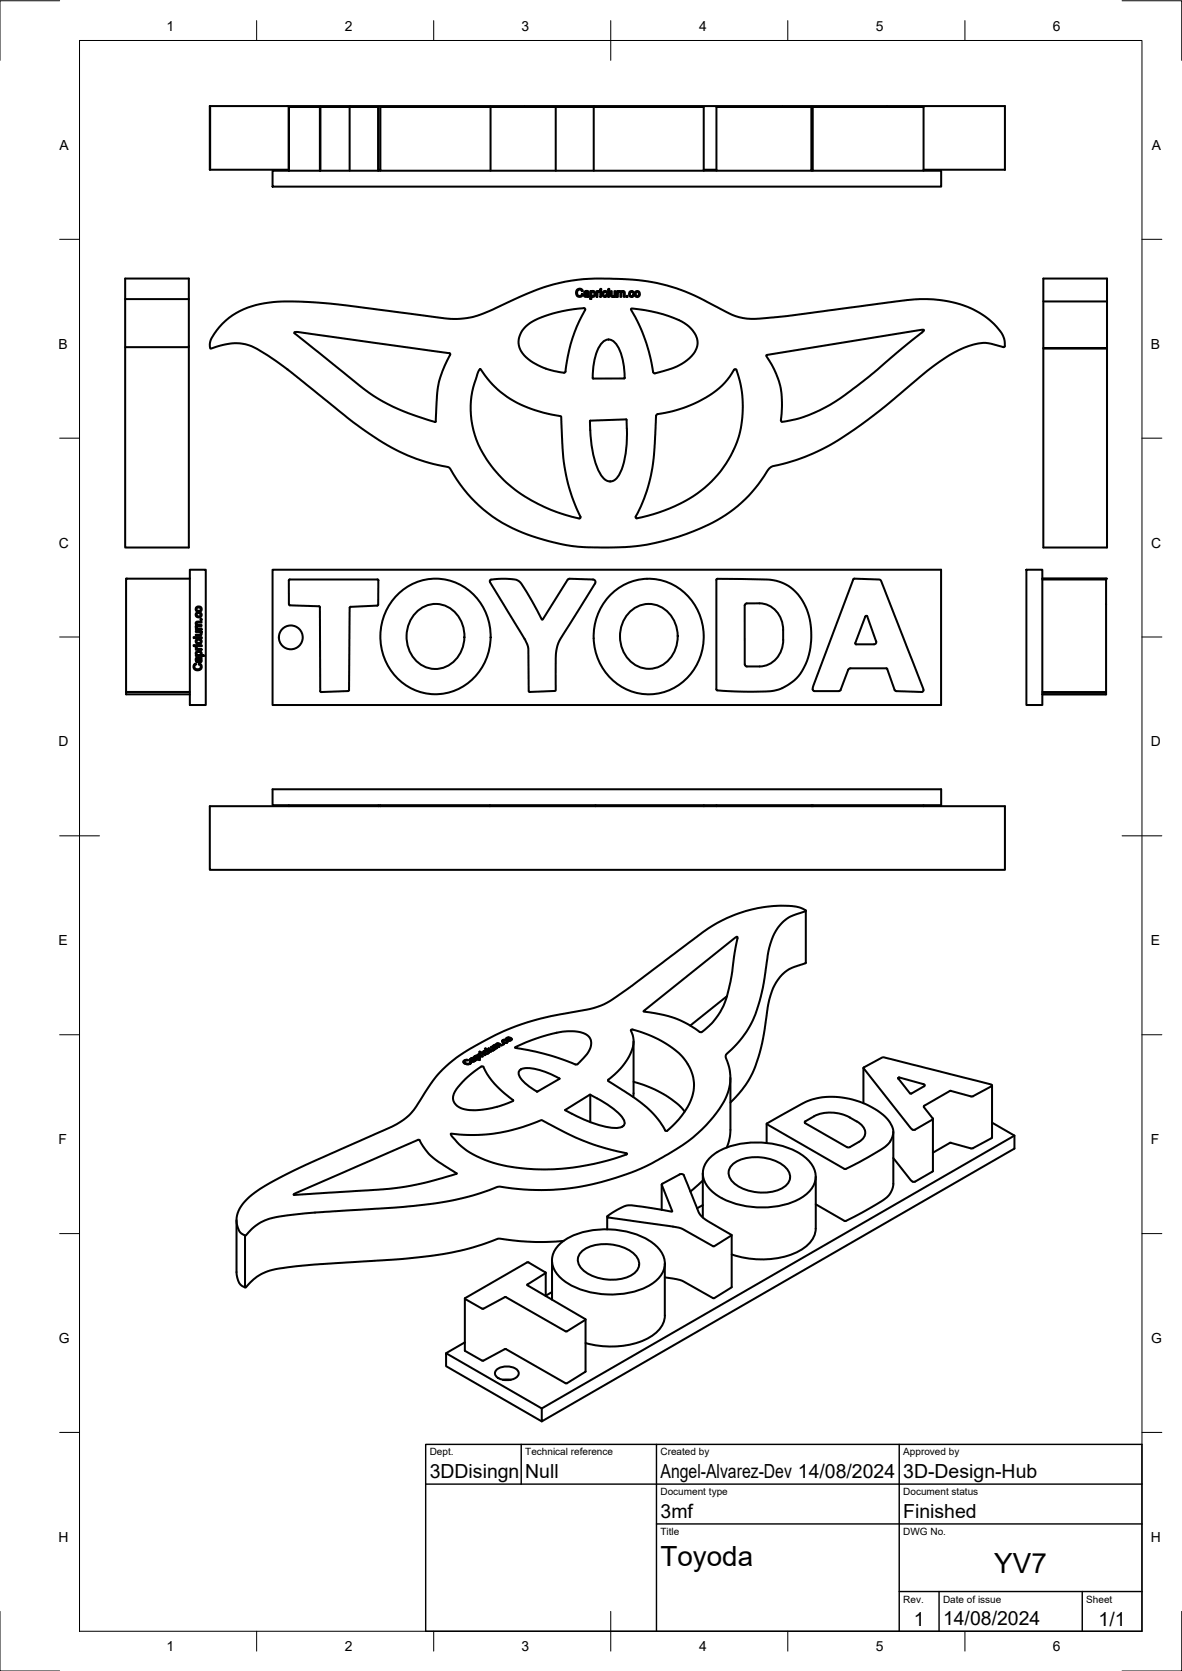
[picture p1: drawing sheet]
<svg xmlns="http://www.w3.org/2000/svg" width="297mm" height="420mm" viewBox="0 0 297 420" stroke-linecap="round" stroke-linejoin="round" font-family="sans-serif">
<!-- layer: Visible -->
<g fill="none" stroke="#000" stroke-width=".51">
<path d="M52.8 26.7v16M80.4 26.9l.1 16v-16h7.4v16M87.9 26.9h7.2v16M95 26.9v16M123.3 26.9h25.9M123.3 26.9h-27.7v16M123.3 26.9v16M139.7 26.9v16M149.2 26.9h27.6v16M149.2 26.9v16M68.5 42.9h168v4h-168zM72.6 42.7h-19.9v-16h199.8v16h-20.4"/>
<path d="M72.6 42.9v-16v16v-16h7.8v16M95.1 42.7h.5M176.8 42.7h3.2M180 42.9v-16h23.9v16M203.9 42.7h.3M204.2 42.9v-16h27.9v16M31.5 70h16v67.7h-16zM31.5 75.2h16M145 72.9l.4-.3h.6l.5 .6h-.3a.66 .66 0 0 0-.9-.3 .66 .66 0 0 0-.3 .9 .62 .62 0 0 0 .6 .6 .62 .62 0 0 0 .7-.5l.2 .1a.96 .96 0 0 1-1.4 .5 .96 .96 0 0 1-.2-1.4zM146.7 77.5a28.1 28.1 0 0 0-14 4.1 5.1 5.1 0 0 0 .1 8.7 17.8 17.8 0 0 0 8.9 3.4M146.7 77.5l.4 .3a45.5 45.5 0 0 0-5.1 15.8l-.3 .1M146.9 73.3l.2-.1a.62 .62 0 0 1 .8 .1 .62 .62 0 0 1 .1 .7l.1 .6h-.3v-.2a.53 .53 0 0 1-.8 .3 .53 .53 0 0 1-.2-.7 .53 .53 0 0 1 .7-.2l.2-.1a.38 .38 0 0 0-.3-.4 .38 .38 0 0 0-.4 .3h-.2z"/>
<path d="M147 74.1l.7-.2a.39 .39 0 0 1-.2 .5 .39 .39 0 0 1-.5-.3zM148.4 73.2h.2v.2a.67 .67 0 0 1 1 .5 .67 .67 0 0 1-1 .6v.7h-.2zM148.7 73.5a.47 .47 0 0 1 .7 .4 .47 .47 0 0 1-.7 .4zM149.9 73.2h.2v.2l.5-.2v.3a.32 .32 0 0 0-.4 0 .32 .32 0 0 0 0 .4v.7h-.3zM150.9 73.2h.2v1.4h-.2zM150.9 72.6h.2v.3h-.2zM151.6 73.4l.7-.2 .3 .4-.2 .1-.1-.3a.49 .49 0 0 0-.6 .5 .49 .49 0 0 0 .6 .5l.1-.3h.3a.7 .7 0 0 1-1.1 .4 .7 .7 0 0 1 0-1.1zM152.9 73.2h.2v1.4h-.2zM152.9 72.6h.2v.3h-.2zM153.5 73.2h.2v1.1a.37 .37 0 0 0 .5 .1 .37 .37 0 0 0 .2-.4v-.8h.3v1.4h-.3v-.2a.52 .52 0 0 1-.6 .2 .52 .52 0 0 1-.3-.5zM155 73.2h.3v.2a.49 .49 0 0 1 .8 0 .48 .48 0 0 1 .6-.2 .48 .48 0 0 1 .3 .5v1h-.2l-.1-1.2-.1-.1-.3 .1-.2 1.2h-.2v-1a.34 .34 0 0 0-.4-.3 .34 .34 0 0 0-.2 .5v.8l-.3-.1zM157.4 74.4h.3v.3h-.3z"/>
<path d="M158.2 73.4l.7-.2 .4 .4-.2 .1-.1-.3a.5 .5 0 0 0-.7 .5 .5 .5 0 0 0 .7 .5l.1-.3h.2a.71 .71 0 0 1-1 .4 .71 .71 0 0 1-.1-1.1zM159.8 73.5a.48 .48 0 0 1 .7 .4 .48 .48 0 0 1-.7 .4l-.1-.4zM262.2 70h16v67.7h-16zM262.2 75.8h16M31.5 87.3h16M55.9 81.4a21.8 21.8 0 0 1 15.7-5.6 209.6 209.6 0 0 1 27.6 2.6l6.8 .9a37.8 37.8 0 0 0 10.5 .8 25.8 25.8 0 0 0 9-3.1 60.5 60.5 0 0 1 18.1-6.4 70.3 70.3 0 0 1 24 1.2 80.2 80.2 0 0 1 15.4 6.9 17.1 17.1 0 0 0 10.7 1.2l5.2-.6 24.2-3.2a52.9 52.9 0 0 1 13.8-.6 21.2 21.2 0 0 1 14.8 8.3 4.4 4.4 0 0 1 .7 3.4l-1.3-.2a10.6 10.6 0 0 0-9 .5 58.4 58.4 0 0 0-13.8 9.7l-1.1 .9a126.3 126.3 0 0 1-19.7 14.4 51.7 51.7 0 0 1-13.6 4.8l-.8 .8a35.2 35.2 0 0 1-18.8 15.5 61.8 61.8 0 0 1-27.4 4 49.5 49.5 0 0 1-23.1-7.7 38 38 0 0 1-10.9-12.3 49.4 49.4 0 0 1-22.2-10l-3.4-2.6-13.4-10.9a68.6 68.6 0 0 0-10.7-7.1 14.9 14.9 0 0 0-10.3 .6l-.1-.1a3.6 3.6 0 0 1 .4-2.5l1.3-1.9zM74.1 83.5h.7l38.1 5.3 .3 .3a25.5 25.5 0 0 0-3.6 13.9l-.1 3a49.3 49.3 0 0 1-22.1-11.5l-13.4-10.7 .1-.3M120.6 92.9v-.1a26.2 26.2 0 0 0 18 11.4l2.4 .5 .1 2a53.3 53.3 0 0 0 4.3 22.2l.5 1.2-.2 .2a36.4 36.4 0 0 1-22.2-13.1 22.4 22.4 0 0 1-2.9-24.3zM156.9 95.1a14.6 14.6 0 0 0-2.3-8.8 2.22 2.22 0 0 0-3.8 .5 15 15 0 0 0-1.7 8.4h7.8M164.1 93.6a45.1 45.1 0 0 0-5.5-15.9v-.1a31.1 31.1 0 0 1 14 4.1 5.4 5.4 0 0 1 2.6 5.4 7.7 7.7 0 0 1-4.5 4.7 23.2 23.2 0 0 1-6.4 2l-.1-.2M192.6 89.4l39.6-6.4-.4 .5-5.1 4.1-6.7 5.7a97.5 97.5 0 0 1-12.7 9.2 27.9 27.9 0 0 1-10.8 3.5l-.2-.2a21.1 21.1 0 0 0-3.7-16.4zM262.2 87.5h16"/>
<path d="M262.2 87.7h16M148.4 105.8h-.1a31.6 31.6 0 0 0 2.1 12.6 4 4 0 0 0 2.9 2.6l.2 .1a3.3 3.3 0 0 0 2.4-2.3 26 26 0 0 0 1.6-11M157.3 105.5l-9 .3M157.4 105.5l.1 2.3M165.1 104.2a30.8 30.8 0 0 0 17-7.9l1.3-1.6 1-1.7a.35 .35 0 0 1 .4-.2 .35 .35 0 0 1 .3 .2 26.5 26.5 0 0 1-12 32.4 41.2 41.2 0 0 1-13.2 4.9l-.2-.2a45.7 45.7 0 0 0 5-21.6l.2-3.9zM47.7 143.3h4v34h-4zM47.7 145.5h-16v28.5M49.2 158.6h1.5v.3h-.3a.52 .52 0 0 1 .3 .6 .52 .52 0 0 1-.6 .3h-.9v-.2h1.1a.36 .36 0 0 0 .1-.5 .36 .36 0 0 0-.4-.2h-.8zM49.3 156.4l1.4-.1v.2l-1.2 .1a.33 .33 0 0 0-.1 .4 .33 .33 0 0 0 .4 .2h.9v.2h-1a.33 .33 0 0 0-.3 .4 .33 .33 0 0 0 .5 .2h.8v.3h-1.5v-.2h.2a.49 .49 0 0 1 0-.9l-.2-.3zM49.3 154.2l.3-.2 .1 .2-.3 .1a.5 .5 0 0 0 .5 .7 .5 .5 0 0 0 .5-.7l-.3-.1 .1-.2a.72 .72 0 0 1 .3 .9 .72 .72 0 0 1-.9 .4 .72 .72 0 0 1-.4-.9zM49.5 152.9a.5 .5 0 0 1 .8-.1 .5 .5 0 0 1-.2 .8l-.6-.1-.1-.3zM50.4 155.6h.3v.3h-.3z"/>
<path d="M68.5 143.3h168v34h-168zM72.8 152.2l7.5 .3 .2 21.4 .2 .1 6.8-.2M87.9 152.8l-.2 20.7M88.1 152.6l-.2 .2M95.1 146l-.1 6.2-6.9 .4M95.1 145.9l-.1-.2h-22.2l-.2 .2v6l.3 .3M100.3 149.1a13.7 13.7 0 0 1 22.7 8 14.2 14.2 0 0 1-16.8 17.1 14.8 14.8 0 0 1-5.9-25.1zM104.8 153.7a6.9 6.9 0 0 1 11.3 3.1 8.4 8.4 0 0 1-5.8 11.3 7.6 7.6 0 0 1-8.1-8.3 8.6 8.6 0 0 1 2.6-6.1zM123.4 145.8a14.7 14.7 0 0 1 6.9 .3l.2 .1a58.2 58.2 0 0 1 5.8 9.6l6.3-10M123.4 145.7l-.3 .3v.3l7.7 12.6a10.8 10.8 0 0 1 2 4.4l.1 10.5 .1 .2 6.6-.3 .1-8.2a9.6 9.6 0 0 1 1.2-4.9l8.7-14.1-.2-.6-.4-.2-5.9-.2-.4 .3M153.6 149.4a13.5 13.5 0 0 1 22.4 5.6 14.4 14.4 0 0 1-12.5 19.6 14.5 14.5 0 0 1-13.3-20.2l1.5-2.7zM158.2 153.9a6.9 6.9 0 0 1 11.4 2.6 8.3 8.3 0 0 1-5.4 11.6 7.6 7.6 0 0 1-8.4-8 8.6 8.6 0 0 1 2.4-6.2z"/>
<path d="M180.1 145.6l12.3 .1a11 11 0 0 1 10.7 8.4 18.3 18.3 0 0 1-2.4 15.9 10.8 10.8 0 0 1-8.1 3.9 79.4 79.4 0 0 1-12.5-.4zM217.4 155.1l-2.5 6.6 .3 .3M217.4 155.1l.3-.3 .2 .2 2.3 6.2M257.9 143.3h4v34h-4zM261.9 145.7h16.1v28.3M261.9 145.5h16.1v.2M31.7 174v.6h16M31.7 174h16M48.7 160.2h.2v.2h-.2zM48.7 162.2h.2v.3h-.2zM48.8 167.1l.4-.3 .1 .3a.66 .66 0 0 0-.4 .9 .66 .66 0 0 0 1 .3 .62 .62 0 0 0 .6-.6 .62 .62 0 0 0-.5-.7v-.2a.96 .96 0 0 1 .6 1.4 .96 .96 0 0 1-1.5 .2l-.5-.5zM49.2 162.2h1.5v.3h-1.5z"/>
<path d="M49.2 160.2h1.5v.2h-1.5zM49.3 165.5l1.4-.3v.3h-.2a.54 .54 0 0 1 .2 .8 .54 .54 0 0 1-.7 .2 .54 .54 0 0 1-.2-.7l-.1-.2a.36 .36 0 0 0-.3 .3 .36 .36 0 0 0 .3 .4l-.1 .2a.73 .73 0 0 1-.3-1zM49.3 162.6l.2 .1a.32 .32 0 0 0 0 .4 .32 .32 0 0 0 .4 .1h.8v.2h-1.5v-.2h.2l-.2-.3zM49.3 160.9l.3-.2 .1 .2-.3 .1a.49 .49 0 0 0 .5 .6 .49 .49 0 0 0 .5-.6l-.3-.1 .1-.2a.7 .7 0 0 1 .3 1 .7 .7 0 0 1-1.1 0l-.2-.5zM49.4 163.9a.7 .7 0 0 1 1-.2 .7 .7 0 0 1 .1 1h.7v.2h-2v-.2h.2l-.2-.4zM49.5 164a.51 .51 0 0 1 .7-.1 .51 .51 0 0 1 .2 .7 .51 .51 0 0 1-.7 .1 .51 .51 0 0 1-.2-.7zM49.9 165.6a.38 .38 0 0 1 .6 .2 .38 .38 0 0 1-.4 .5zM87.7 173.5l-.2 .2M187.7 167.6h3.2M187.7 167.6l-.3-.1-.2-.4v-14.9l.2-.4a13.1 13.1 0 0 1 5.3 .2 6.7 6.7 0 0 1 4.1 6.4 9.7 9.7 0 0 1-.9 6 5.8 5.8 0 0 1-5 3.2M213.7 168h9M213.7 168l-.5 .4-2 5.1"/>
<path d="M220.2 161.2l-.1 .6-.5 .2h-4.5M222.7 168l.2 .2 1.9 5.3 .3 .2 6.5 .3 .4-.3-.1-.9-10.5-26.8-.5-.3-6.2-.2-.3 .2-10.2 27.4a.51 .51 0 0 0 .5 .7h6.1l.5-.3M261.9 174h16.1M261.9 174.6h16.1M278 174v.6M278 174.6h.1M68.5 198.5h168v4h-168zM52.7 202.7h199.8v16h-199.8zM72.6 202.5v.2M95.1 202.5v.2M95.6 202.5v.2M123.1 202.5v.2"/>
<path d="M149.6 202.5v.2M176.8 202.5v.2M180 202.5v.2M203.9 202.5v.2M204.2 202.5v.2M232.1 202.5v.2M202.5 229v13.1M159 258.9a25.6 25.6 0 0 1 13 7.4 10.2 10.2 0 0 1 .3 12.8 19.3 19.3 0 0 1-4.9 5.3l-.1-.1a29.5 29.5 0 0 0-11.3-10.5l-3.1-1.9-.1-.3a16.2 16.2 0 0 0 6.4-9l-.1-1.8-.6-1.7M159 258.9h-.3l-.1 .2M161.8 254.2l23-18.5 .5-.2v.4l-.7 3.8-.7 5a36.9 36.9 0 0 1-2.5 9 14.5 14.5 0 0 1-5.3 5.8 27.2 27.2 0 0 0-14.4-5.2zM182.7 250.5l-9.2 7.4M202.5 242.1l-.5 .3a10.1 10.1 0 0 0-8.4 7.9l-.7 3.1-.5 3.9a43.8 43.8 0 0 1-4 13.8l-1.9 2.9-2.9 3.2"/>
<path d="M116.5 266.9a1.12 1.12 0 0 0 1.9 .3l-.1-.4v.6M116.7 267v.4M116.7 266.6l-.2 .5M116.9 271.3l3.1-2.5 .9-.6h.5a24.5 24.5 0 0 0 7.6 8.4 20.4 20.4 0 0 1-12.6 2.2 2.9 2.9 0 0 1-2.4-1.9 2.9 2.9 0 0 1 .7-3zM117 267.3l-.3-.2v.3M117.2 266.6v-.1h.5l-.1 .2a.51 .51 0 0 0-.6-.1 .51 .51 0 0 0-.3 .5M117.2 266.5l-.5 .1v.2M117.3 267.5l-.3-.2v.2M117.7 267.5h-.4v.1M118 267.4l-.3 .2M118.1 266.3v.2h.3l-.1-.1v.1M118.2 267.5v-.3l-.2 .3"/>
<path d="M118.3 266.8l-.3 .1 .2 .3M118.3 266.4a.33 .33 0 0 1 .4-.3 .33 .33 0 0 1 .3 .3M118.3 266.1l-.2 .4M118.6 266l-.3 .3M118.6 266.6l-.1 .1M118.7 266.7v.2l.1-.1M118.8 266l-.2 .2M119 266l-.2 .1M119 266.8h-.2v.1M119.2 266.7l-.2 .2M119.2 265.7l-.2 .1 1.4 .8 .2-.1-.5-.3v.2M119.3 266.6l-.1 .3"/>
<path d="M119.3 266.5v.3v-.3l-.2-.2-.4 .4M119.3 265.7h-.1v.2M119.3 265.6v.3M119.5 265.5l-.2 .4M119.5 266a.45 .45 0 0 1 .5-.5 .45 .45 0 0 1 .4 .7M119.7 266.6l-.2-.1a.52 .52 0 0 1-.5 .4 .52 .52 0 0 1-.5-.2M119.7 266.4l.1 .1-.1 .1zM119.7 266.4l-.7-.4-.4 .8M119.7 266l-.2-.3v.3M119.8 265.4l-.3 .1v.5M120.1 266.1l-.4-.1v.1M120.1 265.4l-.3 .1"/>
<path d="M120.3 265l-.2 .1 1.1 .6 .1-.1-.5-.3v.2M120.4 266l-.3 .1v.3M120.4 265v.3M120.4 265.5l-.3-.1v.2M120.4 265.1l-.1-.1v.2M120.5 265.9v.2M120.5 264.9l-.1 .1M120.6 264.4l-.2 .1h.4l-.2-.1v.2M120.6 265.1v.3M120.6 266v-.3a.4 .4 0 0 1-.5 .5M120.6 265.7l-.2-.2v.3M120.7 265v-.2l.1 .2-.2 .2"/>
<path d="M120.7 264.8l-.2 .1v.4M120.8 265.3l-.2-.1v.2M121 264.6l-.2 .2 1 .5 .2-.1-1-.6v.3M121.4 264.4a.75 .75 0 0 0 .7 .6 .75 .75 0 0 0 .8-.5l-.2-.1v.4M121.6 264.2l-.2 .4M121.9 264.7l-.3-.2v.3M122 264.3l.3-.1-.7 .3M122 264.1l-.4 .1v.6M122 263.6l-.2 .1h.4l-.2-.1v.2M122.2 264.9l-.3-.2v.2M122.4 263.8l-.2 .1 1 .6 .2-.1-1-.6v.2M122.5 264.8l-.3 .2"/>
<path d="M122.6 264.9v-.3l-.1 .3M122.7 264.4l-.1 .1v.1M122.8 263.8v-.2l.8 .4M122.8 263.6l-.1 .1 .8 .4h.6l.1-.3v.1M123.5 263.4v-.2l1 .6h-.3M123.5 263.2l-.2 .1 .7 .5v.3M123.8 264l-.2 .2M123.9 263h-.1l1 .6 .1-.1-.7-.4v.2M123.9 264l-.1 .2M124 263.9l-.1 .2M124.1 263h-.2v.1M124.1 263.8v.3"/>
<path d="M124.2 262.8l-.1 .4v-.3M124.4 262.7l-.2 .1v.5v-.3M124.7 262.7h-.3v.1M124.8 262.4l-.1 .5M125 263v-.2l.6 .4-.2 .1-.7-.4a.27 .27 0 0 0-.3-.1 .27 .27 0 0 0-.2 .3M125 262.8l-.2-.1v.3M125.1 262.3l-.3 .1v.6M125.5 262.6v-.2l.7 .4-.2 .1-.9-.4-.3 .2M125.5 262.4l-.4-.1v.2M126.2 261.7a.74 .74 0 0 0 .6 .5 .74 .74 0 0 0 .8-.4l-.1-.1v.4M126.3 261.5l-.1 .4M126.5 262.4l-.2 .2h.4l-.2-.2v.3"/>
<path d="M126.6 262l-.2-.2v.3M126.7 261.6v-.2l.4 .1-.6 .1-.1 .2M126.7 261.4l-.4 .1v.6M127 262.1l-.4-.1v.2M127.3 262.1l-.3 .2M127.3 261l-.1 .1a.72 .72 0 0 0 .6 .6 .72 .72 0 0 0 .8-.5v.2M127.4 261.2l.2 .2M127.4 262.2v-.3l-.1 .3M127.5 261.7l-.2 .1 .1 .1M127.8 260.8l-.5 .2 .1 .5a.51 .51 0 0 1 .5-.5 .51 .51 0 0 1 .5 .6M127.8 261v-.2l.5 .2M128 261.6l-.4-.2v.2"/>
<path d="M128.3 261.5l-.3 .2M128.4 261.3l-.1 .3M128.6 261.2l-.3-.2v.2M129.4 263.3a39.7 39.7 0 0 1 13.5-4 6.5 6.5 0 0 1 5.1 1.4 3.2 3.2 0 0 1-.2 3.9l-.3 .4a7.5 7.5 0 0 1-2.8 2.7 72.5 72.5 0 0 0-15.3-4.3zM130.9 268.9a1.43 1.43 0 0 0 0 2.3 14.2 14.2 0 0 0 4 3.3M130.9 268.9h.1M130.9 268.9a10.3 10.3 0 0 1 7.3 1.1l2.4 1.2M134.9 274.5h.2M140.6 271.2l-5.5 3.3M142 279.2l1.7 .9M148.2 275.3l-6.1 3.9M148.4 275.3h-.2"/>
<path d="M159.2 272a25.3 25.3 0 0 1 12.9 7.5M159.2 261.9v13.9M183.6 271v13.1a11.7 11.7 0 0 1-1 4.4M217 268.5v8.9M217.1 268.4l4.5-2.4 .5-.1 26.8 6.7 .4 .2-.1 .3M217.1 268.4l-.1 .2 12.3 15.4h.7l4.5-2.6-2.3-3 .1-.4M225.8 271l.1 .3M225.8 271v.2l3 3.8 .3-.1 3.1-1.8M225.8 271v.2M225.9 271l6.2 1.6 .3 .2-.2 .3M249.2 273.1l-4.8 2.6-5.6-1.4-6.5 3.7M249.3 272.9v13.2l-4.9 2.7-5.4-1.4"/>
<path d="M113.3 285.1a44.3 44.3 0 0 0 22.9-3.4l2.1 1.1a63.3 63.3 0 0 0 19.3 7.3 54.3 54.3 0 0 1-33.6 2.3 18.3 18.3 0 0 1-9.8-6l-.8-.9zM114.7 295.1a80.4 80.4 0 0 1-25.2 4.4l-15.7 .9 31.5-13.8a16.6 16.6 0 0 0 7.4 7.2l2 1.2v.2M143.7 280a25.4 25.4 0 0 0 11.5 3.6l1.2-.3M148.3 282.2v-6.9a20.6 20.6 0 0 1 8.5 6.3 1.16 1.16 0 0 1-.4 1.7M166.3 297.9v6.3M166.5 297.6l-.2 .3 2.6 6.7-7.5-1.2a9.2 9.2 0 0 0-4.2-.2l-1.6 .7a8.8 8.8 0 0 0-3 2.1l18.3 2.8 8.3 4.6M170.8 295.3l.4-.1 .5 .2 1.3 3.1a40.6 40.6 0 0 0 3.2 7.2l1.5 1.2 6.2 3.7-4.4 2.8M170.8 295.3l-4.3 2.3M176.6 296.8l-3.1 2.8M176.6 295v11.1M178.1 291.4a16.2 16.2 0 0 1 11.9-4.1 18.4 18.4 0 0 1 13.4 4.8 5.4 5.4 0 0 1-.9 8.3 20 20 0 0 1-15.5 2.8 14.8 14.8 0 0 1-9.2-4.9 5.1 5.1 0 0 1 .3-6.9zM184.2 292.7a11.2 11.2 0 0 1 11.5-.4 4 4 0 0 1 2.7 4.6 7 7 0 0 1-6.7 3 10.2 10.2 0 0 1-7.9-3.1 2.81 2.81 0 0 1 .4-4.1z"/>
<path d="M192.7 282.6v4.8M192.7 282.5l8.8-4.9a18.8 18.8 0 0 1 17.3 .7 9.9 9.9 0 0 1 5.7 5.8 5.2 5.2 0 0 1-3.1 4.9l-5.4 3.2-3.6 1.7zM205 295.8v13.1a6.7 6.7 0 0 1-3.9 5.5 22.1 22.1 0 0 1-17.2 1M215.9 287.1a2.59 2.59 0 0 0 1.6-2.4 2.59 2.59 0 0 0-1.6-2.4 11.2 11.2 0 0 0-10.6-2l-2.9 1.7-.2 .3 10.6 6.1h.8l2.2-1.3M224.5 284.6v13a5.3 5.3 0 0 1-3.1 4.5l-4.6 2.7-4.2 2.2M234.4 281.3v13.2l-4.4 2.6-.5 .1-.8-.6-4.2-5.4M239 287.3l-4.6 2.5M249.3 282.3l5.6 3.2v3.3l-118.8 68.6v-3.3l118.8-68.6M59.4 306.8v13a3.8 3.8 0 0 0 1.4 3.5l.9 .4a12.9 12.9 0 0 1 9.5-4.9l8-.9 5.6-.3a218.8 218.8 0 0 0 29.8-2.9l4.3-1.1 6.2-2.1a74.4 74.4 0 0 0 16.5 .5M61.6 310.6v13.1M62.1 301.5a43.6 43.6 0 0 1 11.5-7.1l19.8-8.8a32.8 32.8 0 0 0 8.5-4.4l2.1-2.1 2.2-3.4a32.2 32.2 0 0 1 14.8-13.6 63.8 63.8 0 0 1 23.6-7.7 21.2 21.2 0 0 0 12.3-5.2l17.4-13.1a34.1 34.1 0 0 1 26.2-8l2 .8-1.4 .7a9.4 9.4 0 0 0-7.1 6.6 29.1 29.1 0 0 0-1.4 6.7l-.2 .9a42.7 42.7 0 0 1-4.1 14.5 32.7 32.7 0 0 1-5.9 7v.4a12.5 12.5 0 0 1-1.6 13.1 42.3 42.3 0 0 1-16 13.2 62.6 62.6 0 0 1-39.5 6.4 78.6 78.6 0 0 1-24.9 5.2l-20.5 1.2a75.8 75.8 0 0 0-12.7 1.8 13.4 13.4 0 0 0-5.5 4.1l-.4-.2a3.1 3.1 0 0 1-1.8-3 7.1 7.1 0 0 1 2.6-6zM132.5 317.4l-15.6 9"/>
<path d="M132.5 317.4h.3l4.3 2.6-4.6 3v.2l14.7 8.6-5 3-15-8.6M138.7 316.9v9.9M140.3 313.2a17.2 17.2 0 0 1 12.9-4.1 17.2 17.2 0 0 1 12.6 5.1 5.3 5.3 0 0 1-1.1 8 19.6 19.6 0 0 1-15.4 2.9 15.3 15.3 0 0 1-9.3-4.7 5.2 5.2 0 0 1 .3-7.2zM146.3 314.6a11.1 11.1 0 0 1 11.5-.4 4 4 0 0 1 2.6 4.6 7 7 0 0 1-6.7 3 10.1 10.1 0 0 1-7.8-3.2 2.84 2.84 0 0 1 .4-4zM152.6 305.9v3.2M167.1 317.7v13.1a6.9 6.9 0 0 1-4.3 5.7 22.3 22.3 0 0 1-15.7 1.2M176.6 303l-1.4 .8M179.5 313.3h-.3M183.9 310.6v13l-4.4 2.8M205 302.8l7.2 4.2h.4M116.8 326.5l.1 13.2M116.8 337.5l-4.7 2.8"/>
<path d="M116.9 339.7l4.3 2.4M116.9 326.6l4.3 2.5M116.9 326.4v.2M121.2 329h.3M126.8 326.2l-5.3 2.9M126.8 326.2h.4M137.1 320v5.9M138.7 324.9l-1.6 .9M147.2 331.8v13l-4.7 3h-.4l-15.1-8.6-5.5 2.9M167.1 321.2l4.4 .9 7.7 4.3M179.5 326.4h-.3M121.2 342.1h.3"/>
<path d="M124.8 344.5a4.1 4.1 0 0 1 5.5 .4 1.8 1.8 0 0 1-2 2l-1.3 .1a2.53 2.53 0 0 1-2.6-1.7zM126.4 347h2M136.1 354.1l-24-13.8v3.2l24 13.9"/>
<circle cx="160.2" cy="73.9" r=".73"/>
<circle cx="49.9" cy="153.1" r=".74"/>
<circle cx="73.1" cy="160.3" r="3"/>
</g>
<g fill="#000">
<circle cx="149.2" cy="26.9" r=".25"/>
<circle cx="31.7" cy="145.5" r=".25"/>
<circle cx="278" cy="145.5" r=".25"/>
</g>
<!-- layer: BORDER -->
<g fill="none" stroke="#000" stroke-width=".25">
<path d="M15 .2h-15v15M20 10.2h267v400h-267zM64.5 5.2v5M109 5.2v5M153.5 5.2v10M198 5.2v5M242.5 5.2v5M282 .2h15v15M15 60.2h5M287 60.2h5M15 110.2h5M287 110.2h5"/>
<path d="M15 160.2h5M287 160.2h5M15 210.2h10M282 210.2h10M15 260.2h5M287 260.2h5M15 310.2h5M287 310.2h5M15 360.2h5M287 360.2h5M0 405.2v15h15M64.5 410.2v5"/>
<path d="M109 410.2v5M153.5 405.2v10M198 410.2v5M242.5 410.2v5M297 405.2v15h-15"/>
</g>
<!-- layer: TITLEBLOCK -->
<path d="M107 363.2h180v47h-180zM107 373.2h180M131 363.2v10M165 363.2v47M226 363.2v47M165 383.2h122M226 400.2h61M236 400.2v10M272 400.2v10" fill="none" stroke="#000" stroke-width=".36"/>
<g font-size="7">
<text x="166" y="393.7">Toyoda</text>
<text x="249.9" y="395.4">YV7</text>
</g>
<g font-size="4.9">
<text x="108" y="371.7">3DDisingn</text>
<text x="132" y="371.7">Null</text>
<text x="166" y="371.7">Angel-Alvarez-Dev 14/08/2024</text>
<text x="227" y="371.7">3D-Design-Hub</text>
<text x="166" y="381.7">3mf</text>
<text x="227" y="381.7">Finished</text>
<text x="229.6" y="408.8">1</text>
<text x="237" y="408.7">14/08/2024</text>
<text x="276.1" y="408.8">1/1</text>
</g>
<g font-size="3.5">
<text x="41.9" y="7.7">1</text>
<text x="86.6" y="7.7">2</text>
<text x="131.1" y="7.7">3</text>
<text x="175.7" y="7.7">4</text>
<text x="220.1" y="7.7">5</text>
<text x="264.6" y="7.7">6</text>
<text x="15" y="37.7">A</text>
<text x="289.5" y="37.7">A</text>
<text x="14.7" y="87.7">B</text>
<text x="289.2" y="87.7">B</text>
<text x="14.8" y="137.7">C</text>
<text x="289.3" y="137.7">C</text>
<text x="14.7" y="187.7">D</text>
<text x="289.2" y="187.7">D</text>
<text x="14.7" y="237.7">E</text>
<text x="289.2" y="237.7">E</text>
<text x="14.7" y="287.7">F</text>
<text x="289.2" y="287.7">F</text>
<text x="14.8" y="337.7">G</text>
<text x="289.3" y="337.7">G</text>
<text x="14.7" y="387.7">H</text>
<text x="289.2" y="387.7">H</text>
<text x="41.9" y="415.2">1</text>
<text x="86.6" y="415.2">2</text>
<text x="131.1" y="415.2">3</text>
<text x="175.7" y="415.2">4</text>
<text x="220.1" y="415.2">5</text>
<text x="264.6" y="415.2">6</text>
</g>
<g font-size="2.5">
<text x="108" y="366">Dept.</text>
<text x="132" y="366">Technical reference</text>
<text x="166" y="366">Created by</text>
<text x="227" y="366">Approved by</text>
<text x="166" y="376">Document type</text>
<text x="227" y="376">Document status</text>
<text x="166" y="386">Title</text>
<text x="227" y="386">DWG No.</text>
<text x="227" y="403">Rev.</text>
<text x="237" y="403">Date of issue</text>
<text x="273" y="403">Sheet</text>
</g>
</svg>
